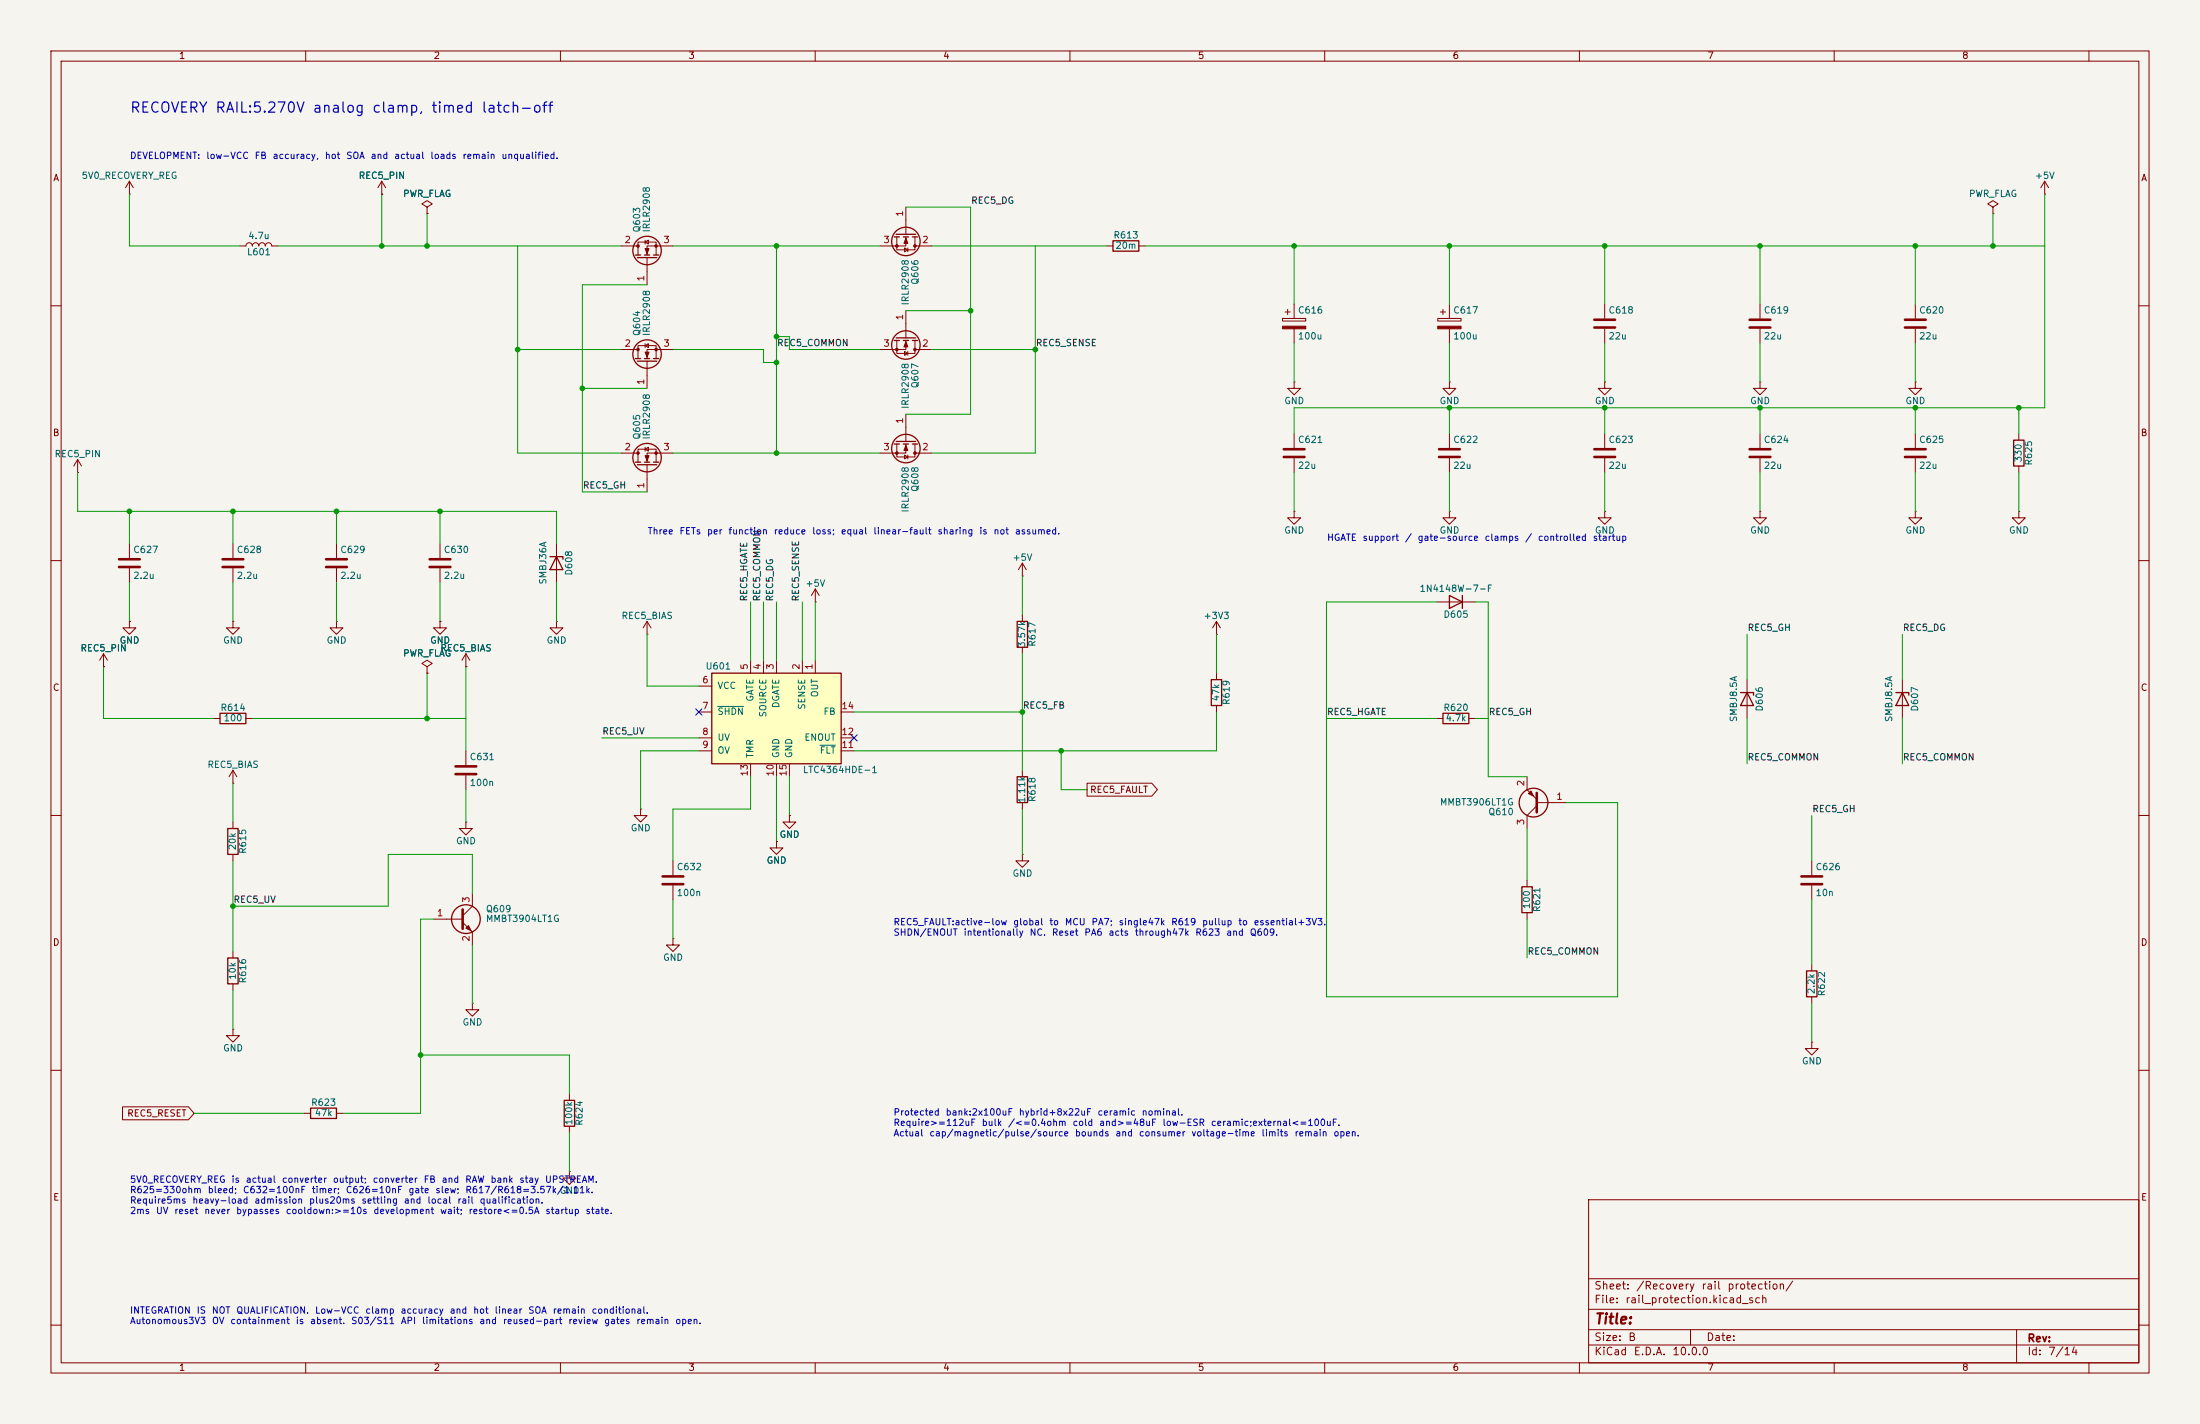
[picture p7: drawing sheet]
<svg xmlns="http://www.w3.org/2000/svg" width="432mm" height="279mm" viewBox="0 0 432 279" stroke-linecap="round" stroke-linejoin="round" font-family="sans-serif">
<path d="M0 0h431.8v279.4h-431.8z" fill="#f5f4ef" stroke="#f5f4ef" stroke-width=".2"/>
<g fill="none" stroke="#840000" stroke-width=".2">
<path d="M10 10h411.8v259.4h-411.8zM12 12h407.8v255.4h-407.8zM60 10v2M110 10v2M160 10v2M210 10v2M260 10v2M310 10v2M360 10v2M410 10v2M25.4 38.1h.1M25.4 35.6l-.8 1.2"/>
<path d="M25.4 35.6l.8 1.2M25.4 35.6v2.5M74.9 38.1h.1M74.9 35.6l-.7 1.2M74.9 35.6l.8 1.2M74.9 35.6v2.5M401.3 38.1h.1M401.3 35.6l-.7 1.2M401.3 35.6l.8 1.2M401.3 35.6v2.5M47 48.3l1.3-.1a.63 .63 0 0 1 .6-.6 .63 .63 0 0 1 .6 .7v-.1a.63 .63 0 0 1 .7-.6 .63 .63 0 0 1 .6 .7v-.1a.63 .63 0 0 1 .7-.6 .63 .63 0 0 1 .6 .7v-.1a.63 .63 0 0 1 .6-.6 .63 .63 0 0 1 .6 .7h1.3M83.8 40.6l1-.6-1-.6-1 .6 1 .6v1.3"/>
<path d="M83.8 41.9h.1M121.9 48.3h3.3M125.2 50v-2.5h3.6v2.5M126.6 47.5l.7-.4v.8zM126.6 47.1v.8M127 50.5v5.4M132.1 48.3h-5.1v1.7M176 46.5v2.5h3.6v-2.5M177.5 48.6l.7 .4-.7 .4zM177.8 46.5v1.8h-5.1M177.8 40.6v5.4M178.2 48.6v.8"/>
<path d="M179.6 48.3h3.3M217.2 48.3h1.2M223.5 48.3h1.3M254 59.7v2.8M284.5 59.7v2.8M315 59.7v2.8M345.4 59.7v2.8M375.9 59.7v2.8M391.2 40.6l1-.6-1-.6-1.1 .6 1.1 .6v1.3M391.2 41.9h.1M10 60h2M121.9 68.6h3.3"/>
<path d="M125.2 70.4v-2.6h3.6v2.6M126.6 67.8l.7-.4v.8zM126.6 67.4v.8M127 70.9v5.3M132.1 68.6h-5.1v1.8M176 66.8v2.5h3.6v-2.5M177.5 69l.7 .3-.7 .4zM177.8 66.8v1.8h-5.1M177.8 61v5.3M178.2 69v.7M179.6 68.6h3.3M251.7 62.5h4.6v.5h-4.6z"/>
<path d="M252.2 61.2h1M252.7 60.7v1M254 74.9v1.3h1.3l-1.3 1.3-1.3-1.3h1.3M254 74.9h.1M254 64.5v2.8M282.2 62.5h4.6v.5h-4.6zM282.7 61.2h1M283.2 60.7v1M284.5 74.9v1.3h1.2l-1.2 1.3-1.3-1.3h1.3M284.5 74.9h.1M284.5 64.5v2.8M315 74.9v1.3h1.2l-1.2 1.3-1.3-1.3h1.3"/>
<path d="M315 74.9h.1M315 64.5v2.8M345.4 74.9v1.3h1.3l-1.3 1.3-1.2-1.3h1.2M345.4 74.9h.1M345.4 64.5v2.8M375.9 74.9v1.3h1.3l-1.3 1.3-1.3-1.3h1.3M375.9 74.9h.1M375.9 64.5v2.8M419.8 60h2M15.2 92.7h.1M15.2 90.2l-.7 1.2M15.2 90.2l.8 1.2"/>
<path d="M15.2 90.2v2.5M121.9 88.9h3.3M125.2 90.7v-2.6h3.6v2.6M126.6 88.1l.7-.3v.7zM126.6 87.8v.7M127 91.2v5.3M132.1 88.9h-5.1v1.8M176 87.1v2.6h3.6v-2.6M177.5 89.3l.7 .4-.7 .3zM177.8 87.1v1.8h-5.1M177.8 81.3v5.3M178.2 89.3v.7"/>
<path d="M179.6 88.9h3.3M254 85.1v2.8M254 89.9v2.8M284.5 85.1v2.8M284.5 89.9v2.8M315 85.1v2.8M315 89.9v2.8M345.4 85.1v2.8M345.4 89.9v2.8M375.9 85.1v2.8M375.9 89.9v2.8M396.2 85.1v1.3"/>
<path d="M396.2 91.4v1.3M10 110h2M25.4 106.7v2.8M25.4 111.5v2.8M45.7 106.7v2.8M45.7 111.5v2.8M66 106.7v2.8M66 111.5v2.8M86.4 106.7v2.8M86.4 111.5v2.8M109.2 106.7v7.6M254 100.3v1.3h1.3l-1.3 1.3-1.3-1.3h1.3"/>
<path d="M254 100.3h.1M281.9 118.1h7.7M284.5 100.3v1.3h1.2l-1.2 1.3-1.3-1.3h1.3M284.5 100.3h.1M315 100.3v1.3h1.2l-1.2 1.3-1.3-1.3h1.3M315 100.3h.1M345.4 100.3v1.3h1.3l-1.3 1.3-1.2-1.3h1.2M345.4 100.3h.1M375.9 100.3v1.3h1.3l-1.3 1.3-1.3-1.3h1.3M375.9 100.3h.1M396.2 100.3v1.3h1.3l-1.3 1.3-1.2-1.3h1.2M396.2 100.3h.1"/>
<path d="M419.8 110h2M20.3 130.8h.1M20.3 128.3l-.7 1.2M20.3 128.3l.8 1.2M20.3 128.3v2.5M25.4 121.9v1.3h1.3l-1.3 1.3-1.3-1.3h1.3M25.4 121.9h.1M45.7 121.9v1.3h1.3l-1.3 1.3-1.3-1.3h1.3M45.7 121.9h.1M66 121.9v1.3h1.3l-1.3 1.3-1.2-1.3h1.2M66 121.9h.1M83.8 130.8l1-.6-1-.7-1 .7 1 .6v1.3"/>
<path d="M83.8 132.1h.1M86.4 121.9v1.3h1.2l-1.2 1.3-1.3-1.3h1.3M86.4 121.9h.1M91.4 130.8h.1M91.4 128.3l-.7 1.2M91.4 128.3l.8 1.2M91.4 128.3v2.5M109.2 121.9v1.3h1.3l-1.3 1.3-1.3-1.3h1.3M109.2 121.9h.1M127 124.5h.1M127 121.9v2.6M127 121.9l-.8 1.3"/>
<path d="M127 121.9l.8 1.3M238.8 124.5h.1M238.8 121.9l-.8 1.3M238.8 121.9l.7 1.3M238.8 121.9v2.6M342.9 133.4v7.6M373.4 133.4v7.6M10 160h2M41.9 141h1.3M45.7 153.7h.1M45.7 151.1v2.6M45.7 151.1l-.7 1.3"/>
<path d="M45.7 151.1l.8 1.3M48.3 141h1.2M91.4 147.3v2.8M91.4 152.1v2.8M200.7 151.1v1.3M200.7 157.5v1.3M281.9 141h1.3M288.3 141h1.3M299.7 152.4v2.5l1.9 1.9M301.6 158.1l-1.9 1.9v2.6M301.6 157.5h5.7M419.8 160h2"/>
<path d="M45.7 161.3v1.3M45.7 167.6v1.3M91.4 161.3v1.3h1.3l-1.3 1.2-1.2-1.2h1.2M91.4 161.3h.1M92.7 175.3v2.5l-1.9 1.9M132.1 168.9v2.8M132.1 173.7v2.8M152.4 165.1v1.3h1.3l-1.3 1.2-1.3-1.2h1.3M152.4 165.1h.1M154.9 160v1.3h1.3l-1.3 1.3-1.2-1.3h1.2M154.9 160h.1M200.7 167.6v1.3h1.2l-1.2 1.3-1.3-1.3h1.3"/>
<path d="M200.7 167.6h.1M299.7 172.7v1.3M299.7 179.1v1.2M355.6 168.9v2.8M355.6 173.7v2.8M45.7 186.7v1.3M45.7 193v1.3M85.1 180.3h5.7M90.8 181l1.9 1.9v2.5M92.7 196.9v1.2h1.3l-1.3 1.3-1.3-1.3h1.3M92.7 196.9h.1M132.1 184.2v1.2h1.2l-1.2 1.3-1.3-1.3h1.3"/>
<path d="M132.1 184.2h.1M355.6 189.2v1.3M355.6 195.6v1.3M10 210h2M45.7 201.9v1.3h1.3l-1.3 1.3-1.3-1.3h1.3M45.7 201.9h.1M59.7 218.4h1.3M66 218.4h1.3M355.6 204.5v1.2h1.3l-1.3 1.3-1.3-1.3h1.3M355.6 204.5h.1M419.8 210h2M111.8 229.9v1.2h1.2l-1.2 1.3-1.3-1.3h1.3"/>
<path d="M111.8 229.9h.1M311.8 235.4h108v32h-108zM10 260h2M311.8 256.9h108M311.8 250.9h108M419.8 260h2M60 267.4v2M110 267.4v2M160 267.4v2M210 267.4v2M260 267.4v2M310 267.4v2"/>
<path d="M311.8 263.9h108M311.8 260.9h108M331.8 260.9v3M360 267.4v2M395.8 260.9v6.5M410 267.4v2"/>
</g>
<g fill="none" stroke="#840000" stroke-width=".25">
<path d="M124.7 50h1M125.1 50.5h3.8M126.5 50h1M128.3 50h1M175.5 46.5h1M175.9 46h3.8M177.3 46.5h1M179.1 46.5h1M218.4 47.2h5.1v2.1h-5.1zM124.7 70.4h1M125.1 70.9h3.8M126.5 70.4h1"/>
<path d="M128.3 70.4h1M175.5 66.8h1M175.9 66.3h3.8M177.3 66.8h1M179.1 66.8h1M124.7 90.7h1M125.1 91.2h3.8M126.5 90.7h1M128.3 90.7h1M175.5 87.1h1M175.9 86.6h3.8M177.3 87.1h1"/>
<path d="M179.1 87.1h1M395.2 86.4h2.1v5h-2.1zM107.9 109.2h2.6v.5M109.2 109.2l1.3 2.6h-2.6zM284.5 116.8l2.5 1.3-2.5 1.3zM287 116.8v2.6M43.2 140h5.1v2h-5.1zM283.2 140h5.1v2h-5.1zM341.6 135.9h2.6v.5M342.9 135.9l1.3 2.5h-2.6zM372.1 135.9h2.5v.5M373.4 135.9l1.2 2.5h-2.5z"/>
<path d="M199.6 152.4h2.1v5.1h-2.1zM44.7 162.6h2v5h-2zM298.7 174h2v5.1h-2zM44.7 188h2v5h-2zM354.6 190.5h2v5.1h-2zM61 217.4h5v2.1h-5z"/>
<circle cx="127" cy="49.1" r="2.79"/>
<circle cx="177.8" cy="47.4" r="2.79"/>
<circle cx="127" cy="69.5" r="2.79"/>
<circle cx="177.8" cy="67.7" r="2.79"/>
<circle cx="127" cy="89.8" r="2.79"/>
<circle cx="177.8" cy="88" r="2.79"/>
<circle cx="301" cy="157.5" r="2.82"/>
<circle cx="91.4" cy="180.3" r="2.82"/>
</g>
<g fill="none" stroke="#840000" stroke-width=".51">
<path d="M312.9 62.7h4.1M312.9 64.3h4.1M343.4 62.7h4.1M343.4 64.3h4.1M373.9 62.7h4.1M373.9 64.3h4.1M252 88.1h4M252 89.7h4M282.4 88.1h4.1M282.4 89.7h4.1M312.9 88.1h4.1M312.9 89.7h4.1"/>
<path d="M343.4 88.1h4.1M343.4 89.7h4.1M373.9 88.1h4.1M373.9 89.7h4.1M23.4 109.7h4M23.4 111.3h4M43.7 109.7h4.1M43.7 111.3h4.1M64 109.7h4.1M64 111.3h4.1M84.3 109.7h4.1M84.3 111.3h4.1"/>
<path d="M89.4 150.4h4.1M89.4 151.9h4.1M301.6 155.6v3.8M90.8 178.4v3.8M130 172h4.1M130 173.5h4.1M353.6 172h4M353.6 173.5h4"/>
</g>
<g fill="#840000" stroke="#840000" stroke-width=".2">
<path d="M282.2 64h4.6v.5h-4.6z"/>
<path d="M177.8 46.7l.4 1.1h-.8z"/>
<path d="M177.8 67.1l.4 1h-.8z"/>
<path d="M251.7 64h4.6v.5h-4.6z"/>
<path d="M126.6 89.4h.8l-.4 1z"/>
<path d="M177.8 87.4l.4 1h-.8z"/>
<path d="M300 155.7l.5-.5 .5 1z"/>
<path d="M126.6 69.1h.8l-.4 1z"/>
<path d="M126.6 48.8h.8l-.4 1z"/>
<path d="M91.4 182.1l.5-.5 .6 1z"/>
<circle cx="179.6" cy="48.3" r=".25"/>
<circle cx="176" cy="48.3" r=".25"/>
<circle cx="179.6" cy="68.6" r=".25"/>
<circle cx="176" cy="68.6" r=".25"/>
<circle cx="125.2" cy="88.9" r=".25"/>
<circle cx="128.8" cy="88.9" r=".25"/>
<circle cx="179.6" cy="88.9" r=".25"/>
<circle cx="176" cy="88.9" r=".25"/>
<circle cx="125.2" cy="68.6" r=".25"/>
<circle cx="128.8" cy="68.6" r=".25"/>
<circle cx="125.2" cy="48.3" r=".25"/>
<circle cx="128.8" cy="48.3" r=".25"/>
</g>
<path d="M139.7 132.1h25.4v17.8h-25.4z" fill="#ffffc2"/>
<path d="M139.7 132.1h25.4v17.8h-25.4zM199.6 121.9h2.1v5.1h-2.1zM237.7 133.4h2.1v5h-2.1zM110.7 215.9h2.1v5.1h-2.1z" fill="none" stroke="#840000" stroke-width=".25"/>
<g fill="none" stroke="#840000" stroke-width=".2">
<path d="M74.9 38.1h.1M83.8 41.9h.1M160 118.1h.1M160 115.6v2.5M160 115.6l-.7 1.2M160 115.6l.8 1.2M200.7 113h.1M200.7 110.5l-.8 1.3M200.7 110.5l.7 1.3M200.7 110.5v2.5M20.3 130.8h.1M25.4 121.9h.1"/>
<path d="M83.8 132.1h.1M86.4 121.9h.1M91.4 130.8h.1M137.2 134.6h2.5M137.2 139.7h2.5M147.3 129.5v2.6M149.9 129.5v2.6M152.4 129.5v2.6M157.5 129.5v2.6M160 129.5v2.6M165.1 139.7h2.5M200.7 120.7v1.2"/>
<path d="M200.7 127v1.3M238.8 132.1v1.3M238.8 138.4v1.3M125.7 158.8v1.2h1.3l-1.3 1.3-1.2-1.3h1.2M125.7 158.8h.1M137.2 144.8h2.5M137.2 147.3h2.5M147.3 149.9v2.5M152.4 149.9v2.5M154.9 149.9v2.5M165.1 144.8h2.5M165.1 147.3h2.5"/>
<path d="M213.4 153.7h12.7l1.1 1.2-1.1 1.3h-12.7zM152.4 165.1h.1M154.9 160h.1M24 217.2h13l1.1 1.2-1.1 1.3h-13zM111.8 214.6v1.3M111.8 221v1.3"/>
</g>
<path d="M140.8 138.6h5.1M160.9 146.2h3.1" fill="none" stroke="#006464" stroke-width=".2"/>
<g fill="none" stroke="#009600" stroke-width=".2">
<path d="M25.4 38.1v10.2h21.6M74.9 38.1v10.2M401.3 38.1v41.9h-147.3v5.1M54.6 48.3h67.3M83.8 41.9v6.4M101.6 48.3v40.6h20.3M127 55.9h-12.7v40.6h12.7M132.1 48.3h40.6M152.4 48.3v40.6M177.8 40.6h12.7v40.7h-12.7M182.9 48.3h34.3M203.2 48.3v40.6h-20.3"/>
<path d="M224.8 48.3h176.5M254 48.3v11.4M284.5 48.3v11.4M315 48.3v11.4M345.4 48.3v11.4M375.9 48.3v11.4M391.2 41.9v6.4M101.6 68.6h20.3M114.3 76.2h12.7M132.1 68.6h17.8v2.5h2.5M152.4 66h2.5v2.6h17.8M177.8 61h12.7"/>
<path d="M182.9 68.6h20.3M254 67.3v7.6M284.5 67.3v7.6M315 67.3v7.6M345.4 67.3v7.6M375.9 67.3v7.6M15.2 92.7v7.6h94v6.4M132.1 88.9h40.6M254 92.7v7.6M284.5 80v5.1M284.5 92.7v7.6M315 80v5.1"/>
<path d="M315 92.7v7.6M345.4 80v5.1M345.4 92.7v7.6M375.9 80v5.1M375.9 92.7v7.6M396.2 80v5.1M396.2 92.7v7.6M25.4 100.3v6.4M25.4 114.3v7.6M45.7 100.3v6.4M45.7 114.3v7.6M66 100.3v6.4"/>
<path d="M66 114.3v7.6M86.4 100.3v6.4M86.4 114.3v7.6M109.2 114.3v7.6M147.3 118.1v11.4M149.9 118.1v11.4M152.4 118.1v11.4M157.5 118.1v11.4M160 118.1v11.4M200.7 113v7.7M281.9 118.1h-21.6v77.5h57.2v-38.1h-10.2M289.6 118.1h2.5v34.3h7.6"/>
<path d="M20.3 130.8v10.2h21.6M83.8 132.1v8.9M91.4 130.8v16.5M127 124.5v10.1h10.2M167.6 139.7h33.1M200.7 128.3v22.8M238.8 139.7v7.6h-71.2M238.8 124.5v7.6M342.9 124.5v8.9M373.4 124.5v8.9M45.7 153.7v7.6M49.5 141h41.9"/>
<path d="M91.4 154.9v6.4M118.1 144.8h19.1M137.2 147.3h-11.5v11.5M147.3 152.4v6.4h-15.2v10.1M152.4 152.4v12.7M154.9 152.4v7.6M200.7 158.8v8.8M208.3 147.3v7.6h5.1M260.3 141h21.6M289.6 141h2.5M342.9 141v8.9M373.4 141v8.9"/>
<path d="M45.7 168.9v17.8M92.7 175.3v-7.7h-16.5v10.2h-30.5M132.1 176.5v7.7M299.7 162.6v10.1M355.6 160v8.9M355.6 176.5v12.7M45.7 194.3v7.6M85.1 180.3h-2.6v38.1h-15.2M92.7 185.4v11.5M299.7 180.3v7.7M355.6 196.9v7.6M38.1 218.4h21.6"/>
<path d="M82.5 207h29.3v7.6M111.8 222.3v7.6"/>
</g>
<path d="M136.6 139.1l1.2 1.2M137.8 139.1l-1.2 1.2M167 144.2l1.2 1.2M168.2 144.2l-1.2 1.2" fill="none" stroke="#000084" stroke-width=".2"/>
<g fill="#009600" stroke="#009600" stroke-width=".2">
<circle cx="66" cy="100.3" r=".46"/>
<circle cx="86.4" cy="100.3" r=".46"/>
<circle cx="25.4" cy="100.3" r=".46"/>
<circle cx="74.9" cy="48.3" r=".46"/>
<circle cx="83.8" cy="48.3" r=".46"/>
<circle cx="101.6" cy="68.6" r=".46"/>
<circle cx="203.2" cy="68.6" r=".46"/>
<circle cx="114.3" cy="76.2" r=".46"/>
<circle cx="152.4" cy="71.1" r=".46"/>
<circle cx="152.4" cy="48.3" r=".46"/>
<circle cx="152.4" cy="66" r=".46"/>
<circle cx="45.7" cy="100.3" r=".46"/>
<circle cx="45.7" cy="177.8" r=".46"/>
<circle cx="82.5" cy="207" r=".46"/>
<circle cx="83.8" cy="141" r=".46"/>
<circle cx="190.5" cy="61" r=".46"/>
<circle cx="254" cy="48.3" r=".46"/>
<circle cx="391.2" cy="48.3" r=".46"/>
<circle cx="375.9" cy="80" r=".46"/>
<circle cx="396.2" cy="80" r=".46"/>
<circle cx="345.4" cy="80" r=".46"/>
<circle cx="345.4" cy="48.3" r=".46"/>
<circle cx="375.9" cy="48.3" r=".46"/>
<circle cx="284.5" cy="48.3" r=".46"/>
<circle cx="315" cy="48.3" r=".46"/>
<circle cx="284.5" cy="80" r=".46"/>
<circle cx="315" cy="80" r=".46"/>
<circle cx="152.4" cy="88.9" r=".46"/>
<circle cx="200.7" cy="139.7" r=".46"/>
<circle cx="208.3" cy="147.3" r=".46"/>
</g>
<g font-size="2" fill="#0000c2">
<text x="25.4" y="22.6">RECOVERY</text>
<text x="42.1" y="22.6">RAIL:5.270V</text>
<text x="61.2" y="22.6">analog</text>
<text x="72.9" y="22.6">clamp,</text>
<text x="84.5" y="22.6">timed</text>
<text x="94.4" y="22.6">latch-off</text>
</g>
<text font-size="2" fill="#840000" x="312.8" y="260.3">Title:</text>
<g font-size="1.5" fill="#840000">
<text x="312.8" y="256.1">File:</text>
<text x="312.8" y="253.4">Sheet:</text>
<text x="318.9" y="256.1">rail_protection.kicad_sch</text>
<text x="321" y="253.4">/Recovery</text>
<text x="333.8" y="253.4">rail</text>
<text x="338.9" y="253.4">protection/</text>
<text x="312.8" y="263.5">Size:</text>
<text x="319.5" y="263.5">B</text>
<text x="334.8" y="263.5">Date:</text>
<text x="397.8" y="263.7">Rev:</text>
<text x="312.8" y="266.3">KiCad</text>
<text x="320.5" y="266.3">E.D.A.</text>
<text x="328.1" y="266.3">10.0.0</text>
<text x="397.8" y="266.3">Id:</text>
<text x="401.9" y="266.3">7/14</text>
</g>
<g font-size="1.3" fill="#840000">
<text x="35" y="11.9">1</text>
<text x="85" y="11.9">2</text>
<text x="135" y="11.9">3</text>
<text x="185" y="11.9">4</text>
<text x="235" y="11.9">5</text>
<text x="285" y="11.9">6</text>
<text x="335" y="11.9">7</text>
<text x="385" y="11.9">8</text>
<text x="10.3" y="35.9">A</text>
<text x="420.1" y="35.9">A</text>
<text x="10.3" y="85.9">B</text>
<text x="420.1" y="85.9">B</text>
<text x="10.3" y="135.9">C</text>
<text x="420.1" y="135.9">C</text>
<text x="213.8" y="155.9">REC5_FAULT</text>
<text x="10.3" y="185.9">D</text>
<text x="420.1" y="185.9">D</text>
<text x="24.9" y="219.4">REC5_RESET</text>
<text x="10.3" y="235.9">E</text>
<text x="420.1" y="235.9">E</text>
<text x="35" y="269.3">1</text>
<text x="85" y="269.3">2</text>
<text x="135" y="269.3">3</text>
<text x="185" y="269.3">4</text>
<text x="235" y="269.3">5</text>
<text x="285" y="269.3">6</text>
<text x="335" y="269.3">7</text>
<text x="385" y="269.3">8</text>
</g>
<g font-size="1.3" fill="#006464">
<text x="15.9" y="35.4">5V0_RECOVERY_REG</text>
<text x="70.3" y="35.4">REC5_PIN</text>
<text x="399.3" y="35.4">+5V</text>
<text x="79" y="39">PWR_FLAG</text>
<text x="386.3" y="39">PWR_FLAG</text>
<text x="48.6" y="47.2">4.7u</text>
<text x="126" y="45.7" transform="rotate(-90 126 45.7)">Q603</text>
<text x="127.9" y="45.7" transform="rotate(-90 127.9 45.7)">IRLR2908</text>
<text x="218.4" y="47.1">R613</text>
<text x="48.4" y="50.4">L601</text>
<text x="218.8" y="49.1">20m</text>
<text x="180.6" y="56" transform="rotate(-90 180.6 56)">Q606</text>
<text x="178.7" y="60" transform="rotate(-90 178.7 60)">IRLR2908</text>
<text x="254.6" y="61.8">C616</text>
<text x="285.1" y="61.8">C617</text>
<text x="315.6" y="61.8">C618</text>
<text x="346.1" y="61.8">C619</text>
<text x="376.6" y="61.8">C620</text>
<text x="126" y="66" transform="rotate(-90 126 66)">Q604</text>
<text x="127.9" y="66" transform="rotate(-90 127.9 66)">IRLR2908</text>
<text x="254.6" y="66.9">100u</text>
<text x="285.1" y="66.9">100u</text>
<text x="315.6" y="66.9">22u</text>
<text x="346.1" y="66.9">22u</text>
<text x="376.6" y="66.9">22u</text>
<text x="180.6" y="76.3" transform="rotate(-90 180.6 76.3)">Q607</text>
<text x="178.7" y="80.3" transform="rotate(-90 178.7 80.3)">IRLR2908</text>
<text x="252" y="79.6">GND</text>
<text x="282.4" y="79.6">GND</text>
<text x="312.9" y="79.6">GND</text>
<text x="343.4" y="79.6">GND</text>
<text x="373.9" y="79.6">GND</text>
<text x="126" y="86.4" transform="rotate(-90 126 86.4)">Q605</text>
<text x="127.9" y="86.4" transform="rotate(-90 127.9 86.4)">IRLR2908</text>
<text x="254.6" y="87.2">C621</text>
<text x="285.1" y="87.2">C622</text>
<text x="315.6" y="87.2">C623</text>
<text x="346.1" y="87.2">C624</text>
<text x="376.6" y="87.2">C625</text>
<text x="10.6" y="90">REC5_PIN</text>
<text x="254.6" y="92.3">22u</text>
<text x="285.1" y="92.3">22u</text>
<text x="315.6" y="92.3">22u</text>
<text x="346.1" y="92.3">22u</text>
<text x="376.6" y="92.3">22u</text>
<text x="397.1" y="90.8" transform="rotate(-90 397.1 90.8)">330</text>
<text x="399.1" y="91.5" transform="rotate(-90 399.1 91.5)">R625</text>
<text x="178.7" y="100.7" transform="rotate(-90 178.7 100.7)">IRLR2908</text>
<text x="180.6" y="96.6" transform="rotate(-90 180.6 96.6)">Q608</text>
<text x="252" y="105">GND</text>
<text x="282.4" y="105">GND</text>
<text x="312.9" y="105">GND</text>
<text x="343.4" y="105">GND</text>
<text x="373.9" y="105">GND</text>
<text x="394.2" y="105">GND</text>
<text x="26" y="108.8">C627</text>
<text x="26" y="113.9">2.2u</text>
<text x="46.4" y="108.8">C628</text>
<text x="46.4" y="113.9">2.2u</text>
<text x="66.7" y="108.8">C629</text>
<text x="66.7" y="113.9">2.2u</text>
<text x="87" y="108.8">C630</text>
<text x="87" y="113.9">2.2u</text>
<text x="112.6" y="113" transform="rotate(-90 112.6 113)">D608</text>
<text x="198.6" y="110.3">+5V</text>
<text x="107.5" y="114.8" transform="rotate(-90 107.5 114.8)">SMBJ36A</text>
<text x="158" y="115.4">+5V</text>
<text x="278.5" y="116.4">1N4148W-7-F</text>
<text x="121.9" y="121.8">REC5_BIAS</text>
<text x="236.1" y="121.8">+3V3</text>
<text x="283.2" y="121.5">D605</text>
<text x="15.7" y="128.1">REC5_PIN</text>
<text x="23.4" y="126.6">GND</text>
<text x="43.7" y="126.6">GND</text>
<text x="64" y="126.6">GND</text>
<text x="79" y="129.1">PWR_FLAG</text>
<text x="84.3" y="126.6">GND</text>
<text x="86.3" y="128.1">REC5_BIAS</text>
<text x="107.2" y="126.6">GND</text>
<text x="138.4" y="131.7">U601</text>
<text x="201.5" y="127.2" transform="rotate(-90 201.5 127.2)">3.57k</text>
<text x="203.6" y="127" transform="rotate(-90 203.6 127)">R617</text>
<text x="140.7" y="135.5">VCC</text>
<text x="148.2" y="137.8" transform="rotate(-90 148.2 137.8)">GATE</text>
<text x="160.9" y="136.9" transform="rotate(-90 160.9 136.9)">OUT</text>
<text x="239.6" y="137.7" transform="rotate(-90 239.6 137.7)">47k</text>
<text x="43.2" y="139.8">R614</text>
<text x="43.8" y="141.8">100</text>
<text x="140.7" y="140.6">SHDN</text>
<text x="150.7" y="140.9" transform="rotate(-90 150.7 140.9)">SOURCE</text>
<text x="153.3" y="139" transform="rotate(-90 153.3 139)">DGATE</text>
<text x="158.3" y="139.3" transform="rotate(-90 158.3 139.3)">SENSE</text>
<text x="161.5" y="140.6">FB</text>
<text x="241.7" y="138.4" transform="rotate(-90 241.7 138.4)">R619</text>
<text x="283.2" y="139.8">R620</text>
<text x="283.6" y="141.8">4.7k</text>
<text x="341.2" y="141.8" transform="rotate(-90 341.2 141.8)">SMBJ8.5A</text>
<text x="346.3" y="139.7" transform="rotate(-90 346.3 139.7)">D606</text>
<text x="371.7" y="141.8" transform="rotate(-90 371.7 141.8)">SMBJ8.5A</text>
<text x="376.8" y="139.7" transform="rotate(-90 376.8 139.7)">D607</text>
<text x="92.1" y="149.5">C631</text>
<text x="140.7" y="145.6">UV</text>
<text x="140.7" y="148.2">OV</text>
<text x="148.2" y="148.8" transform="rotate(-90 148.2 148.8)">TMR</text>
<text x="153.3" y="148.8" transform="rotate(-90 153.3 148.8)">GND</text>
<text x="155.8" y="148.8" transform="rotate(-90 155.8 148.8)">GND</text>
<text x="157.8" y="145.6">ENOUT</text>
<text x="160.8" y="148.2">FLT</text>
<text x="40.6" y="151">REC5_BIAS</text>
<text x="92.1" y="154.5">100n</text>
<text x="157.5" y="152">LTC4364HDE-1</text>
<text x="201.5" y="157.7" transform="rotate(-90 201.5 157.7)">1.11k</text>
<text x="203.6" y="157.5" transform="rotate(-90 203.6 157.5)">R618</text>
<text x="282.5" y="158.3">MMBT3906LT1G</text>
<text x="292" y="160.2">Q610</text>
<text x="46.6" y="166.9" transform="rotate(-90 46.6 166.9)">20k</text>
<text x="48.6" y="167.7" transform="rotate(-90 48.6 167.7)">R615</text>
<text x="89.4" y="166">GND</text>
<text x="123.7" y="163.4">GND</text>
<text x="152.9" y="164.7">GND</text>
<text x="132.7" y="171">C632</text>
<text x="150.4" y="169.8">GND</text>
<text x="198.6" y="172.3">GND</text>
<text x="356.2" y="171">C626</text>
<text x="95.3" y="179.3">Q609</text>
<text x="132.7" y="176.1">100n</text>
<text x="300.6" y="178.4" transform="rotate(-90 300.6 178.4)">100</text>
<text x="302.6" y="179.1" transform="rotate(-90 302.6 179.1)">R621</text>
<text x="356.2" y="176.1">10n</text>
<text x="95.3" y="181.2">MMBT3904LT1G</text>
<text x="130" y="188.8">GND</text>
<text x="46.6" y="192.3" transform="rotate(-90 46.6 192.3)">10k</text>
<text x="48.6" y="193.1" transform="rotate(-90 48.6 193.1)">R616</text>
<text x="356.5" y="195.2" transform="rotate(-90 356.5 195.2)">2.2k</text>
<text x="358.5" y="195.6" transform="rotate(-90 358.5 195.6)">R622</text>
<text x="90.7" y="201.5">GND</text>
<text x="43.7" y="206.6">GND</text>
<text x="353.6" y="209.1">GND</text>
<text x="60.9" y="217.3">R623</text>
<text x="61.7" y="219.3">47k</text>
<text x="112.6" y="220.9" transform="rotate(-90 112.6 220.9)">100k</text>
<text x="114.7" y="221" transform="rotate(-90 114.7 221)">R624</text>
<text x="109.7" y="234.5">GND</text>
</g>
<g font-size="1.3" fill="#0000c2">
<text x="25.4" y="31.5">DEVELOPMENT:</text>
<text x="40.4" y="31.5">low-VCC</text>
<text x="49.9" y="31.5">FB</text>
<text x="53.4" y="31.5">accuracy,</text>
<text x="63.6" y="31.5">hot</text>
<text x="67.8" y="31.5">SOA</text>
<text x="72.6" y="31.5">and</text>
<text x="77.3" y="31.5">actual</text>
<text x="84.4" y="31.5">loads</text>
<text x="90.7" y="31.5">remain</text>
<text x="98.3" y="31.5">unqualified.</text>
<text x="127" y="105.2">Three</text>
<text x="133.3" y="105.2">FETs</text>
<text x="138.7" y="105.2">per</text>
<text x="142.8" y="105.2">function</text>
<text x="151.8" y="105.2">reduce</text>
<text x="159.3" y="105.2">loss;</text>
<text x="164.9" y="105.2">equal</text>
<text x="171.3" y="105.2">linear-fault</text>
<text x="183.9" y="105.2">sharing</text>
<text x="192.1" y="105.2">is</text>
<text x="194.9" y="105.2">not</text>
<text x="199.1" y="105.2">assumed.</text>
<text x="260.3" y="106.4">HGATE</text>
<text x="267.3" y="106.4">support</text>
<text x="275.6" y="106.4">/</text>
<text x="278.1" y="106.4">gate-source</text>
<text x="291.3" y="106.4">clamps</text>
<text x="299.2" y="106.4">/</text>
<text x="301.7" y="106.4">controlled</text>
<text x="312.5" y="106.4">startup</text>
<text x="175.3" y="181.9">REC5_FAULT:active-low</text>
<text x="175.3" y="183.9">SHDN/ENOUT</text>
<text x="189" y="183.9">intentionally</text>
<text x="198.7" y="181.9">global</text>
<text x="202" y="183.9">NC.</text>
<text x="205.8" y="181.9">to</text>
<text x="206.3" y="183.9">Reset</text>
<text x="208.9" y="181.9">MCU</text>
<text x="212.7" y="183.9">PA6</text>
<text x="214.1" y="181.9">PA7;</text>
<text x="217.5" y="183.9">acts</text>
<text x="219.5" y="181.9">single47k</text>
<text x="222.6" y="183.9">through47k</text>
<text x="229.8" y="181.9">R619</text>
<text x="234.5" y="183.9">R623</text>
<text x="235.8" y="181.9">pullup</text>
<text x="240.6" y="183.9">and</text>
<text x="242.9" y="181.9">to</text>
<text x="245.2" y="183.9">Q609.</text>
<text x="246" y="181.9">essential+3V3.</text>
<text x="175.3" y="219.2">Protected</text>
<text x="175.3" y="221.2">Require&gt;=112uF</text>
<text x="185.5" y="219.2">bank:2x100uF</text>
<text x="192.6" y="221.2">bulk</text>
<text x="197.7" y="221.2">/&lt;=0.4ohm</text>
<text x="199.9" y="219.2">hybrid+8x22uF</text>
<text x="210.4" y="221.2">cold</text>
<text x="215.3" y="219.2">ceramic</text>
<text x="215.6" y="221.2">and&gt;=48uF</text>
<text x="224" y="219.2">nominal.</text>
<text x="228" y="221.2">low-ESR</text>
<text x="237.6" y="221.2">ceramic;external&lt;=100uF.</text>
<text x="175.3" y="223.3">Actual</text>
<text x="182.3" y="223.3">cap/magnetic/pulse/source</text>
<text x="210.9" y="223.3">bounds</text>
<text x="218.8" y="223.3">and</text>
<text x="223.4" y="223.3">consumer</text>
<text x="233.7" y="223.3">voltage-time</text>
<text x="247.5" y="223.3">limits</text>
<text x="254" y="223.3">remain</text>
<text x="261.6" y="223.3">open.</text>
<text x="25.4" y="232.4">5V0_RECOVERY_REG</text>
<text x="45.3" y="232.4">is</text>
<text x="48.1" y="232.4">actual</text>
<text x="55.2" y="232.4">converter</text>
<text x="65.2" y="232.4">output;</text>
<text x="73" y="232.4">converter</text>
<text x="83" y="232.4">FB</text>
<text x="86.6" y="232.4">and</text>
<text x="91.2" y="232.4">RAW</text>
<text x="96.2" y="232.4">bank</text>
<text x="101.8" y="232.4">stay</text>
<text x="106.9" y="232.4">UPSTREAM.</text>
<text x="25.4" y="234.4">R625=330ohm</text>
<text x="25.4" y="236.5">Require5ms</text>
<text x="25.4" y="238.5">2ms</text>
<text x="30.5" y="238.5">UV</text>
<text x="34.1" y="238.5">reset</text>
<text x="37.6" y="236.5">heavy-load</text>
<text x="40" y="238.5">never</text>
<text x="40.7" y="234.4">bleed;</text>
<text x="46.2" y="238.5">bypasses</text>
<text x="47.6" y="234.4">C632=100nF</text>
<text x="49.8" y="236.5">admission</text>
<text x="56" y="238.5">cooldown:&gt;=10s</text>
<text x="60.5" y="236.5">plus20ms</text>
<text x="61.1" y="234.4">timer;</text>
<text x="67.8" y="234.4">C626=10nF</text>
<text x="70.8" y="236.5">settling</text>
<text x="73.2" y="238.5">development</text>
<text x="79.2" y="236.5">and</text>
<text x="80.1" y="234.4">gate</text>
<text x="83.8" y="236.5">local</text>
<text x="85.3" y="234.4">slew;</text>
<text x="86.3" y="238.5">wait;</text>
<text x="89.7" y="236.5">rail</text>
<text x="91.2" y="234.4">R617/R618=3.57k/1.11k.</text>
<text x="91.9" y="238.5">restore&lt;=0.5A</text>
<text x="94" y="236.5">qualification.</text>
<text x="106.9" y="238.5">startup</text>
<text x="114.8" y="238.5">state.</text>
<text x="25.4" y="258.1">INTEGRATION</text>
<text x="25.4" y="260.1">Autonomous3V3</text>
<text x="38.5" y="258.1">IS</text>
<text x="41.5" y="258.1">NOT</text>
<text x="41.5" y="260.1">OV</text>
<text x="45.1" y="260.1">containment</text>
<text x="46.3" y="258.1">QUALIFICATION.</text>
<text x="57.9" y="260.1">is</text>
<text x="60.7" y="260.1">absent.</text>
<text x="61.7" y="258.1">Low-VCC</text>
<text x="68.8" y="260.1">S03/S11</text>
<text x="71.6" y="258.1">clamp</text>
<text x="78.5" y="258.1">accuracy</text>
<text x="78.6" y="260.1">API</text>
<text x="82.7" y="260.1">limitations</text>
<text x="88.1" y="258.1">and</text>
<text x="92.8" y="258.1">hot</text>
<text x="94" y="260.1">and</text>
<text x="97" y="258.1">linear</text>
<text x="98.6" y="260.1">reused-part</text>
<text x="103.6" y="258.1">SOA</text>
<text x="108.4" y="258.1">remain</text>
<text x="111.4" y="260.1">review</text>
<text x="116" y="258.1">conditional.</text>
<text x="118.5" y="260.1">gates</text>
<text x="124.8" y="260.1">remain</text>
<text x="132.4" y="260.1">open.</text>
</g>
<g font-size="1.3" fill="#0f0f0f">
<text x="190.5" y="40.3">REC5_DG</text>
<text x="152.4" y="68.2">REC5_COMMON</text>
<text x="203.2" y="68.2">REC5_SENSE</text>
<text x="114.3" y="96.2">REC5_GH</text>
<text x="147" y="118.1" transform="rotate(-90 147 118.1)">REC5_HGATE</text>
<text x="149.5" y="118.1" transform="rotate(-90 149.5 118.1)">REC5_COMMON</text>
<text x="152.1" y="118.1" transform="rotate(-90 152.1 118.1)">REC5_DG</text>
<text x="157.1" y="118.1" transform="rotate(-90 157.1 118.1)">REC5_SENSE</text>
<text x="342.9" y="124.1">REC5_GH</text>
<text x="373.4" y="124.1">REC5_DG</text>
<text x="200.7" y="139.4">REC5_FB</text>
<text x="260.3" y="140.6">REC5_HGATE</text>
<text x="292.1" y="140.6">REC5_GH</text>
<text x="118.1" y="144.4">REC5_UV</text>
<text x="342.9" y="149.5">REC5_COMMON</text>
<text x="373.4" y="149.5">REC5_COMMON</text>
<text x="355.6" y="159.7">REC5_GH</text>
<text x="45.7" y="177.5">REC5_UV</text>
<text x="299.7" y="187.6">REC5_COMMON</text>
</g>
<g font-size="1.3" fill="#a90000">
<text x="177.5" y="42.6" transform="rotate(-90 177.5 42.6)">1</text>
<text x="122.5" y="48">2</text>
<text x="130.1" y="48">3</text>
<text x="173.3" y="48">3</text>
<text x="180.9" y="48">2</text>
<text x="126.7" y="55.3" transform="rotate(-90 126.7 55.3)">1</text>
<text x="177.5" y="62.9" transform="rotate(-90 177.5 62.9)">1</text>
<text x="122.5" y="68.3">2</text>
<text x="130.1" y="68.3">3</text>
<text x="173.3" y="68.3">3</text>
<text x="180.9" y="68.3">2</text>
<text x="126.7" y="75.6" transform="rotate(-90 126.7 75.6)">1</text>
<text x="177.5" y="83.3" transform="rotate(-90 177.5 83.3)">1</text>
<text x="122.5" y="88.6">2</text>
<text x="130.1" y="88.6">3</text>
<text x="173.3" y="88.6">3</text>
<text x="180.9" y="88.6">2</text>
<text x="126.7" y="96" transform="rotate(-90 126.7 96)">1</text>
<text x="147.1" y="131.5" transform="rotate(-90 147.1 131.5)">5</text>
<text x="149.6" y="131.5" transform="rotate(-90 149.6 131.5)">4</text>
<text x="152.1" y="131.5" transform="rotate(-90 152.1 131.5)">3</text>
<text x="157.2" y="131.5" transform="rotate(-90 157.2 131.5)">2</text>
<text x="159.8" y="131.5" transform="rotate(-90 159.8 131.5)">1</text>
<text x="137.7" y="134.4">6</text>
<text x="137.7" y="139.4">7</text>
<text x="165.1" y="139.4">14</text>
<text x="137.7" y="144.5">8</text>
<text x="137.7" y="147.1">9</text>
<text x="165.1" y="147.1">11</text>
<text x="165.1" y="144.5">12</text>
<text x="147.1" y="152.4" transform="rotate(-90 147.1 152.4)">13</text>
<text x="152.1" y="152.4" transform="rotate(-90 152.1 152.4)">10</text>
<text x="154.7" y="152.4" transform="rotate(-90 154.7 152.4)">15</text>
<text x="299.5" y="154.4" transform="rotate(-90 299.5 154.4)">2</text>
<text x="299.5" y="162" transform="rotate(-90 299.5 162)">3</text>
<text x="305.4" y="157.2">1</text>
<text x="92.5" y="177.2" transform="rotate(-90 92.5 177.2)">3</text>
<text x="85.7" y="180.1">1</text>
<text x="92.5" y="184.9" transform="rotate(-90 92.5 184.9)">2</text>
</g>
</svg>
